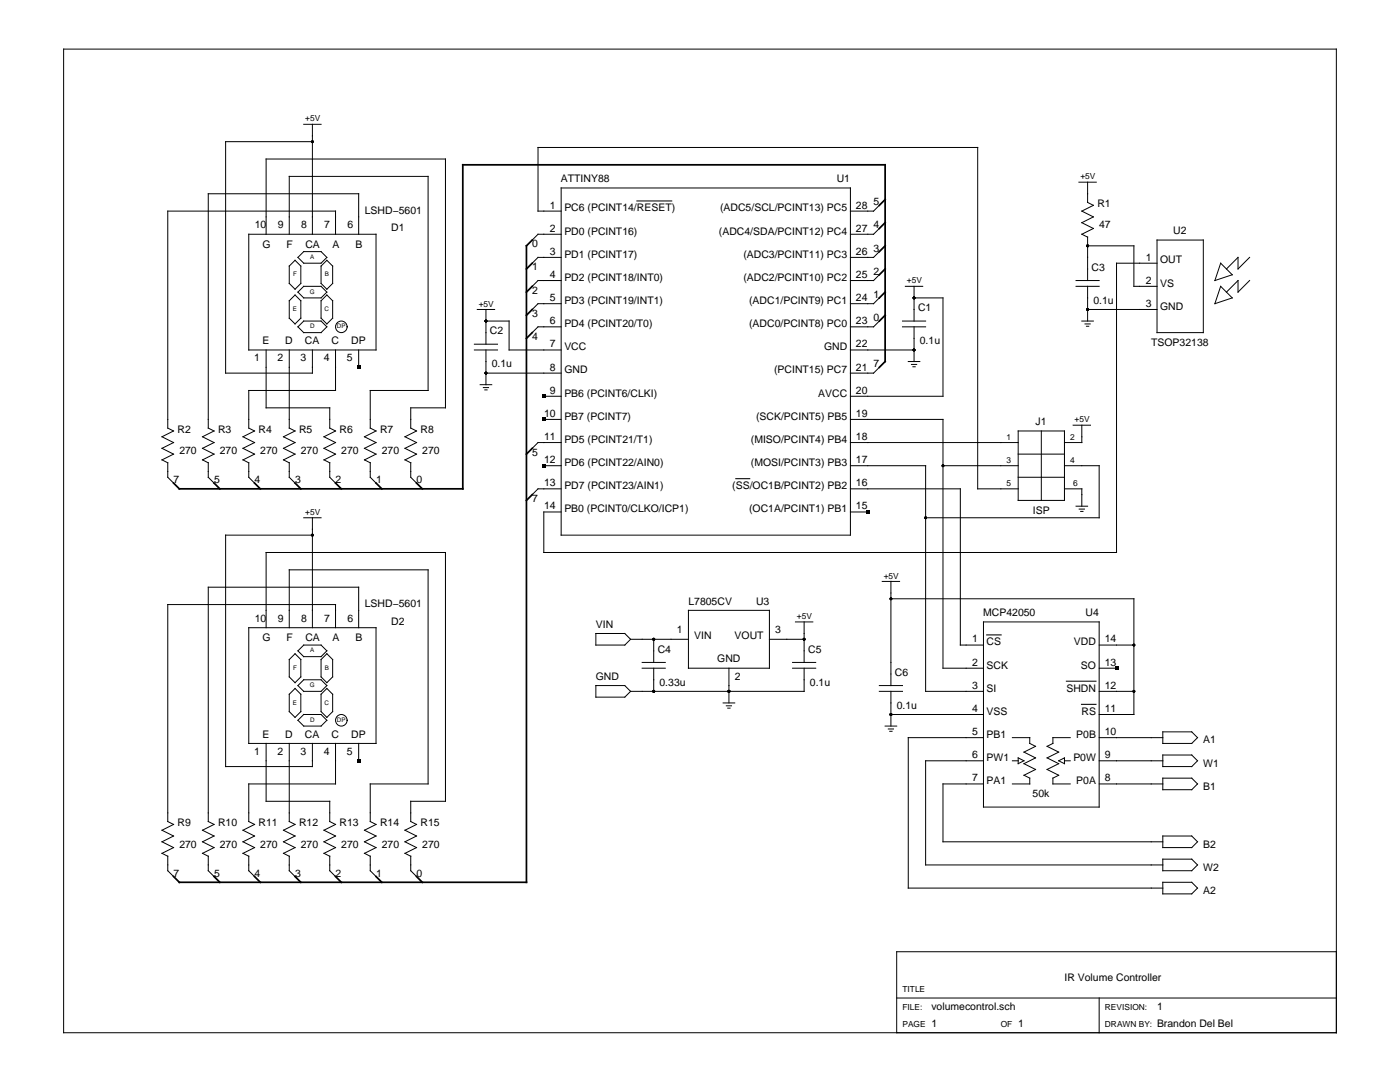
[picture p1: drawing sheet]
<svg xmlns="http://www.w3.org/2000/svg" width="279mm" height="216mm" viewBox="0 0 279 216" stroke-linecap="round" stroke-linejoin="round" font-family="sans-serif">
<g fill="none" stroke="#000" stroke-width=".2">
<path d="M12.7 9.8h254v196.3h-254zM60.6 24.8h3.5M62.3 28.3h-17.3v46.2h17.3v-4.7M62.3 24.8v21.9M112 37.5h57.7v69.3h-57.7zM215.3 36.4h3.5M217.1 36.4v4l1.1 .6-2.3 1.1 2.3 1.2-2.3 1.1 2.3 1.2-2.3 1.1 1.2 .6v8.7M49.6 46.7h25.4v23.1h-25.4zM53.1 46.7v-15h35.8v49.7h-6.9v4l1.1 .6-2.3 1.2 2.3 1.1-2.3 1.2 2.3 1.1-2.3 1.2 1.2 .5M57.7 46.7v-11.5h27.7v42.7h-11.5v7.5l1.1 .6-2.3 1.2 2.3 1.1-2.3 1.2 2.3 1.1-2.3 1.2 1.2 .5M58.9 51.9l1.1 1.2v3.5l-1.1 1.1-1.2-1.1v-3.5zM59.5 58.3l1.1-1.2h3.5l1.1 1.2-1.1 1.1h-3.5z"/>
<path d="M59.5 51.4l1.1-1.2h3.5l1.1 1.2-1.1 1.1h-3.5zM65.2 51.9l1.2 1.2v3.5l-1.2 1.1-1.1-1.1v-3.5zM67 46.7v-4.6h-33.5v43.3l1.1 .6-2.3 1.2 2.3 1.1-2.3 1.2 2.3 1.1-2.3 1.2 1.2 .5M71.6 46.7v-8h-30v46.7l1.1 .6-2.3 1.2 2.3 1.1-2.3 1.2 2.3 1.1-2.3 1.2 1.2 .5M112 42.1h-4.6v-12.7h87.7v68.1h8.1M112 46.7h-4.6l-1.2 1.2M112 51.4h-4.6l-1.2 1.1M112 56h-4.6l-1.2 1.1M175.5 41l-1.2 1.1h-4.6M175.5 45.6l-1.2 1.1h-4.6M175.5 50.2l-1.2 1.2h-4.6M175.5 54.8l-1.2 1.2h-4.6"/>
<path d="M175.5 59.4l-1.2 1.2h-4.6M180.7 57.1h3.5M182.4 59.4h5.8v19.7h-18.5M182.4 57.1v7M214.7 56h4.7M214.7 57.1h4.7M217.1 49.1h9.2v8h4.6M217.1 57.1v7M230.9 52.5h-8.1v57.7h-114.3v-8h3.5M230.9 47.9h9.2v18.5h-9.2zM243.6 52.5l2.3 2.3-3.4 1.2zM243.6 57.1l2.3 2.3-3.4 1.2z"/>
<path d="M249.4 51.4l-2.3 2.3v-2.3l-2.3 2.3M249.4 56l-2.3 2.3v-2.3l-2.3 2.3M53.1 69.8v11.6h12.7v4l1.2 .6-2.3 1.2 2.3 1.1-2.3 1.2 2.3 1.1-2.3 1.2 1.1 .5M57.7 69.8v15.6l1.2 .6-2.3 1.2 2.3 1.1-2.3 1.2 2.3 1.1-2.3 1.2 1.1 .5M57.7 60l1.2-1.1 1.1 1.1v3.5l-1.1 1.1-1.2-1.1zM59.5 65.2l1.1-1.1h3.5l1.1 1.1-1.1 1.2h-3.5zM64.1 60l1.1-1.1 1.2 1.1v3.5l-1.2 1.1-1.1-1.1zM67 69.8v8.1h-17.4v7.5l1.2 .6-2.3 1.2 2.3 1.1-2.3 1.2 2.3 1.1-2.3 1.2 1.1 .5M71.6 69.8v3.5M94.7 69.8h4.6M94.7 68.7h4.6M95.3 61.8h3.4"/>
<path d="M95.8 76.8h2.3M96.5 77.3h1M96.8 77.8h.4M97 64.1h4.6v5.7h10.4M97 74.5h15M97 61.8v6.9M97 69.8v7M108.5 79.1h3.5M112 60.6h-4.6l-1.2 1.2M112 65.2h-4.6l-1.2 1.2M169.7 69.8h12.7M175.5 64.1l-1.2 1.1h-4.6"/>
<path d="M175.5 73.3l-1.2 1.2h-4.6M180.1 65.2h4.6M180.1 64.1h4.6M181.3 72.1h2.3M181.9 72.7h1M182.2 73.2h.4M182.4 65.2v6.9M215.9 64.1h2.3M216.5 64.6h1.1M216.8 65.1h.5M217.1 61.8h13.8M33.5 92.3v2.9l1.1 1.2"/>
<path d="M41.6 92.3v2.9l1.1 1.2M49.6 92.3v2.9l1.2 1.2M57.7 92.3v2.9l1.2 1.2M65.8 92.3v2.9l1.2 1.2M73.9 92.3v2.9l1.1 1.2M82 92.3v2.9l1.1 1.2M108.5 92.9h3.5M108.5 83.7h3.5M112 88.3h-4.6l-1.2 1.2M112 97.5h-4.6l-1.2 1.2M169.7 88.3h33.5M169.7 92.9h15v45.1h11.6"/>
<path d="M169.7 97.5h22v31.2h4.6M169.7 83.7h18.5v49.6h8.1M188.2 92.9h15M203.2 95.2h9.2M203.2 90.6h9.2M203.2 86h9.2v13.9h-9.2zM207.8 86v13.9M212.4 92.9h7v10.4h-34.7M212.4 97.5h3.5v3.5M214.2 84.8h3.4M215.9 84.8v3.5h-3.5M60.6 103.3h3.5"/>
<path d="M62.3 106.8h-17.3v46.2h17.3v-4.7M62.3 103.3v22M169.7 102.2h3.5M176.1 116h3.4M177.8 119.5h48.5v23.1h-6.9M177.8 116v20.8M214.7 101h2.4M215.4 101.6h1M215.7 102h.4M49.6 125.3h25.4v23h-25.4zM53.1 125.3v-15.1h35.8v49.7h-6.9v4l1.1 .6-2.3 1.2 2.3 1.1-2.3 1.2 2.3 1.1-2.3 1.2 1.2 .6v2.8l1.1 1.2M57.7 125.3v-11.6h27.7v42.7h-11.5v7.5l1.1 .6-2.3 1.2 2.3 1.1-2.3 1.2 2.3 1.1-2.3 1.2 1.2 .6v2.8l1.1 1.2"/>
<path d="M57.7 131.6l1.2-1.2 1.1 1.2v3.5l-1.1 1.1-1.2-1.1zM58.9 137.4l1.1 1.1v3.5l-1.1 1.1-1.2-1.1v-3.5zM59.5 136.8l1.1-1.2h3.5l1.1 1.2-1.1 1.2h-3.5zM59.5 129.9l1.1-1.2h3.5l1.1 1.2-1.1 1.1h-3.5zM64.1 131.6l1.1-1.2 1.2 1.2v3.5l-1.2 1.1-1.1-1.1zM64.1 138.5l1.1-1.1 1.2 1.1v3.5l-1.2 1.1-1.1-1.1zM67 125.3v-4.7h-33.5v43.3l1.1 .6-2.3 1.2 2.3 1.1-2.3 1.2 2.3 1.1-2.3 1.2 1.2 .6v2.8l1.1 1.2M71.6 125.3v-8.1h-30v46.7l1.1 .6-2.3 1.2 2.3 1.1-2.3 1.2 2.3 1.1-2.3 1.2 1.2 .6v2.8l1.1 1.2M118.9 126.4h5.8l1.1 1.2-1.1 1.1h-5.8zM118.9 136.8h5.8l1.1 1.2-1.1 1.1h-5.8zM125.8 127.6h11.6M128.2 132.2h4.6"/>
<path d="M128.2 133.3h4.6M130.5 127.6v4.6M130.5 133.3v4.7M137.4 121.8h16.2v11.5h-16.2zM145.5 133.3v7M153.6 127.6h6.9M158.2 132.2h4.6M158.2 133.3h4.6M158.8 124.1h3.4M160.5 124.1v8.1M160.5 133.3v4.7h-34.7M175.5 138h4.6"/>
<path d="M175.5 136.8h4.6M177.8 138v6.9M196.3 124.1h23.1v36.9h-23.1zM219.4 133.3h3.4M219.4 138h6.9M219.4 128.7h6.9M53.1 148.3v11.6h12.7v4l1.2 .6-2.3 1.2 2.3 1.1-2.3 1.2 2.3 1.1-2.3 1.2 1.1 .6v2.8l1.2 1.2M57.7 148.3v15.6l1.2 .6-2.3 1.2 2.3 1.1-2.3 1.2 2.3 1.1-2.3 1.2 1.1 .6v2.8l1.2 1.2M59.5 143.7l1.1-1.1h3.5l1.1 1.1-1.1 1.2h-3.5zM67 148.3v8.1h-17.4v7.5l1.2 .6-2.3 1.2 2.3 1.1-2.3 1.2 2.3 1.1-2.3 1.2 1.1 .6v2.8l1.2 1.2M71.6 148.3v3.5M144.3 140.3h2.3"/>
<path d="M145 140.8h1M145.2 141.3h.5M176.6 144.9h2.4M177.3 145.5h1M177.6 145.9h.4M177.8 142.6h18.5M196.3 156.4h-8.1v11.6h43.9M196.3 147.2h-15v30h50.8M196.3 151.8h-11.6v20.8h47.4M202 147.2h3.5v1.1l1.2 .6-2.3 1.2 2.3 1.1-2.3 1.2 2.3 1.1-2.3 1.2 1.1 .6v1.1h-3.5M202 151.8h1.2M203.2 151.2l1.2 .6-1.2 .6z"/>
<path d="M211.3 151.8l1.1-.6v1.2zM212.4 151.8h1.2M213.6 147.2h-3.5v1.1l-1.1 .6 2.3 1.2-2.3 1.1 2.3 1.2-2.3 1.1 2.3 1.2-1.2 .6v1.1h3.5M219.4 147.2h12.7M219.4 151.8h12.7M219.4 156.4h12.7M232.1 146h5.7l1.2 1.2-1.2 1.1h-5.7zM232.1 150.7h5.7l1.2 1.1-1.2 1.2h-5.7zM232.1 155.3h5.7l1.2 1.1-1.2 1.2h-5.7zM232.1 166.8h5.7l1.2 1.2-1.2 1.1h-5.7zM232.1 171.4h5.7l1.2 1.2-1.2 1.1h-5.7zM232.1 176.1h5.7l1.2 1.1-1.2 1.2h-5.7z"/>
<path d="M179 199.1h87.7M219.4 199.1v7M266.7 189.9h-87.7v16.2"/>
<circle cx="68.1" cy="65.2" r="1.15"/>
<circle cx="68.1" cy="143.7" r="1.15"/>
</g>
<path d="M127.1 40.1h7M146.8 95.5h2.8M196.9 126.7h2.9M212.8 135.9h5.9M215.8 140.5h2.9" fill="none" stroke="#000" stroke-width=".21"/>
<g fill="#000">
<path d="M71.2 73h.7v.6h-.7zM108.2 78.7h.7v.7h-.7zM108.2 83.3h.7v.7h-.7zM108.2 92.6h.7v.7h-.7zM172.8 101.8h.7v.7h-.7zM222.5 133h.7v.7h-.7zM71.2 151.5h.7v.7h-.7z"/>
<circle cx="62.3" cy="28.3" r=".29"/>
<circle cx="182.4" cy="59.4" r=".29"/>
<circle cx="217.1" cy="49.1" r=".29"/>
<circle cx="97" cy="74.5" r=".29"/>
<circle cx="97" cy="64.1" r=".29"/>
<circle cx="182.4" cy="69.8" r=".29"/>
<circle cx="217.1" cy="61.8" r=".29"/>
<circle cx="188.2" cy="92.9" r=".29"/>
<circle cx="62.3" cy="106.8" r=".29"/>
<circle cx="177.8" cy="119.5" r=".29"/>
<circle cx="184.7" cy="103.3" r=".29"/>
<circle cx="130.5" cy="138" r=".29"/>
<circle cx="130.5" cy="127.6" r=".29"/>
<circle cx="145.5" cy="138" r=".29"/>
<circle cx="160.5" cy="127.6" r=".29"/>
<circle cx="226.3" cy="128.7" r=".29"/>
<circle cx="226.3" cy="138" r=".29"/>
<circle cx="177.8" cy="142.6" r=".29"/>
</g>
<g fill="none" stroke="#000" stroke-width=".35">
<path d="M176.6 39.8l-1.1 1.2M106.2 47.9l-1.1 1.2v127h-69.3l-1.2-1.2M106.2 52.5l-1.1 1.2M106.2 57.1l-1.1 1.2M176.6 44.4l-1.1 1.2M176.6 49.1l-1.1 1.1M176.6 53.7l-1.1 1.1M176.6 58.3l-1.1 1.1M106.2 61.8l-1.1 1.1M106.2 66.4l-1.1 1.1M175.5 73.3l1.1-1.2v-39.2h-84.2v64.6h-56.6l-1.2-1.1M176.6 62.9l-1.1 1.2"/>
<path d="M42.7 96.4l1.2 1.1M50.8 96.4l1.2 1.1M58.9 96.4l1.1 1.1M67 96.4l1.1 1.1M75 96.4l1.2 1.1M83.1 96.4l1.2 1.1M106.2 89.5l-1.1 1.1M106.2 98.7l-1.1 1.2M42.7 174.9l1.2 1.2M50.8 174.9l1.2 1.2M58.9 174.9l1.1 1.2M67 174.9l1.1 1.2"/>
<path d="M75 174.9l1.2 1.2M83.1 174.9l1.2 1.2"/>
</g>
<g font-size="2.1">
<text x="109.7" y="41.6">1</text>
<text x="111.9" y="36.4">ATTINY88</text>
<text x="167" y="36.4">U1</text>
<text x="170.8" y="41.6">28</text>
<text x="174.3" y="41">5</text>
<text x="219" y="41.3">R1</text>
<text x="50.9" y="45.5">10</text>
<text x="55.5" y="45.5">9</text>
<text x="60.1" y="45.5">8</text>
<text x="64.7" y="45.5">7</text>
<text x="69.3" y="45.5">6</text>
<text x="72.8" y="42.7">LSHD−5601</text>
<text x="78.1" y="46.1">D1</text>
<text x="109.7" y="46.2">2</text>
<text x="112.6" y="42.2">PC6 (PCINT14/RESET)</text>
<text x="112.6" y="46.8">PD0 (PCINT16)</text>
<text x="143.5" y="46.8">(ADC4/SDA/PCINT12) PC4</text>
<text x="143.7" y="42.2">(ADC5/SCL/PCINT13) PC5</text>
<text x="170.8" y="46.2">27</text>
<text x="174.3" y="45.6">4</text>
<text x="219.4" y="45.6">47</text>
<text x="234.1" y="46.7">U2</text>
<text x="52.4" y="49.4">G</text>
<text x="57.1" y="49.4">F</text>
<text x="61" y="49.4">CA</text>
<text x="66.3" y="49.4">A</text>
<text x="70.9" y="49.4">B</text>
<text x="106.2" y="49.4">0</text>
<text x="106.2" y="54">1</text>
<text x="109.7" y="50.8">3</text>
<text x="112.6" y="51.4">PD1 (PCINT17)</text>
<text x="148.4" y="51.4">(ADC3/PCINT11) PC3</text>
<text x="170.8" y="50.8">26</text>
<text x="174.3" y="50.2">3</text>
<text x="228.7" y="52">1</text>
<text x="231.5" y="52.6">OUT</text>
<text x="106.2" y="58.6">2</text>
<text x="109.7" y="55.5">4</text>
<text x="112.6" y="56">PD2 (PCINT18/INT0)</text>
<text x="148.4" y="56">(ADC2/PCINT10) PC2</text>
<text x="170.8" y="55.5">25</text>
<text x="174.3" y="54.8">2</text>
<text x="174.3" y="59.4">1</text>
<text x="217.9" y="54">C3</text>
<text x="228.7" y="56.6">2</text>
<text x="231.5" y="57.2">VS</text>
<text x="106.2" y="63.2">3</text>
<text x="109.7" y="60.1">5</text>
<text x="109.7" y="64.7">6</text>
<text x="112.6" y="60.7">PD3 (PCINT19/INT1)</text>
<text x="112.6" y="65.3">PD4 (PCINT20/T0)</text>
<text x="149.5" y="60.7">(ADC1/PCINT9) PC1</text>
<text x="149.5" y="65.3">(ADC0/PCINT8) PC0</text>
<text x="170.8" y="60.1">24</text>
<text x="170.8" y="64.7">23</text>
<text x="174.3" y="64.1">0</text>
<text x="183.2" y="62.1">C1</text>
<text x="218.2" y="60.6">0.1u</text>
<text x="228.7" y="61.2">3</text>
<text x="231.5" y="61.8">GND</text>
<text x="52.4" y="68.7">E</text>
<text x="56.9" y="68.7">D</text>
<text x="60.8" y="68.7">CA</text>
<text x="66.2" y="68.7">C</text>
<text x="70.1" y="68.7">DP</text>
<text x="97.8" y="66.7">C2</text>
<text x="106.2" y="67.8">4</text>
<text x="109.7" y="69.3">7</text>
<text x="112.6" y="69.9">VCC</text>
<text x="164.5" y="69.9">GND</text>
<text x="170.8" y="69.3">22</text>
<text x="183.6" y="68.7">0.1u</text>
<text x="229.7" y="69">TSOP32138</text>
<text x="50.7" y="72.1">1</text>
<text x="55.4" y="72.1">2</text>
<text x="60" y="72.1">3</text>
<text x="64.6" y="72.1">4</text>
<text x="69.2" y="72.1">5</text>
<text x="98.1" y="73.3">0.1u</text>
<text x="109.7" y="73.9">8</text>
<text x="112.6" y="74.5">GND</text>
<text x="154.5" y="74.5">(PCINT15) PC7</text>
<text x="170.8" y="73.9">21</text>
<text x="174.3" y="73.3">7</text>
<text x="108.6" y="83.2">10</text>
<text x="109.7" y="78.6">9</text>
<text x="112.6" y="79.1">PB6 (PCINT6/CLKI)</text>
<text x="112.6" y="83.7">PB7 (PCINT7)</text>
<text x="150.9" y="83.7">(SCK/PCINT5) PB5</text>
<text x="163.3" y="79.1">AVCC</text>
<text x="170.8" y="83.2">19</text>
<text x="170.8" y="78.6">20</text>
<text x="35.4" y="86.3">R2</text>
<text x="43.5" y="86.3">R3</text>
<text x="51.6" y="86.3">R4</text>
<text x="59.7" y="86.3">R5</text>
<text x="67.8" y="86.3">R6</text>
<text x="75.8" y="86.3">R7</text>
<text x="83.9" y="86.3">R8</text>
<text x="108.6" y="87.8">11</text>
<text x="112.6" y="88.4">PD5 (PCINT21/T1)</text>
<text x="149.9" y="88.4">(MISO/PCINT4) PB4</text>
<text x="170.8" y="87.8">18</text>
<text x="206.7" y="84.8">J1</text>
<text x="35.8" y="90.6">270</text>
<text x="43.9" y="90.6">270</text>
<text x="52" y="90.6">270</text>
<text x="60" y="90.6">270</text>
<text x="68.1" y="90.6">270</text>
<text x="76.2" y="90.6">270</text>
<text x="84.3" y="90.6">270</text>
<text x="106.2" y="90.9">5</text>
<text x="108.6" y="92.4">12</text>
<text x="112.6" y="93">PD6 (PCINT22/AIN0)</text>
<text x="149.9" y="93">(MOSI/PCINT3) PB3</text>
<text x="170.8" y="92.4">17</text>
<text x="34.6" y="96.4">7</text>
<text x="42.7" y="96.4">5</text>
<text x="50.8" y="96.4">4</text>
<text x="58.9" y="96.4">3</text>
<text x="67" y="96.4">2</text>
<text x="75" y="96.4">1</text>
<text x="83.1" y="96.4">0</text>
<text x="106.2" y="100.2">7</text>
<text x="108.6" y="97">13</text>
<text x="108.6" y="101.6">14</text>
<text x="112.6" y="97.6">PD7 (PCINT23/AIN1)</text>
<text x="146.1" y="97.6">(SS/OC1B/PCINT2) PB2</text>
<text x="170.8" y="97">16</text>
<text x="170.8" y="101.6">15</text>
<text x="112.6" y="102.2">PB0 (PCINT0/CLKO/ICP1)</text>
<text x="149.5" y="102.2">(OC1A/PCINT1) PB1</text>
<text x="206.1" y="102.5">ISP</text>
<text x="50.9" y="124">10</text>
<text x="55.5" y="124">9</text>
<text x="60.1" y="124">8</text>
<text x="64.7" y="124">7</text>
<text x="69.3" y="124">6</text>
<text x="72.8" y="121.2">LSHD−5601</text>
<text x="78.1" y="124.6">D2</text>
<text x="118.9" y="125.3">VIN</text>
<text x="137.4" y="120.6">L7805CV</text>
<text x="150.9" y="120.6">U3</text>
<text x="196.2" y="122.9">MCP42050</text>
<text x="216.6" y="122.9">U4</text>
<text x="52.4" y="127.9">G</text>
<text x="57.1" y="127.9">F</text>
<text x="61" y="127.9">CA</text>
<text x="66.3" y="127.9">A</text>
<text x="70.9" y="127.9">B</text>
<text x="131.3" y="130.2">C4</text>
<text x="135.1" y="126.4">1</text>
<text x="138.5" y="127.6">VIN</text>
<text x="146.6" y="127.6">VOUT</text>
<text x="154.7" y="126.4">3</text>
<text x="161.3" y="130.2">C5</text>
<text x="194" y="128.2">1</text>
<text x="196.9" y="128.8">CS</text>
<text x="214.3" y="128.8">VDD</text>
<text x="220.5" y="128.2">14</text>
<text x="118.9" y="135.6">GND</text>
<text x="131.6" y="136.8">0.33u</text>
<text x="143.2" y="132.2">GND</text>
<text x="146.6" y="135.6">2</text>
<text x="161.6" y="136.8">0.1u</text>
<text x="178.6" y="134.9">C6</text>
<text x="194" y="132.8">2</text>
<text x="194" y="137.4">3</text>
<text x="196.9" y="133.4">SCK</text>
<text x="215.7" y="133.4">SO</text>
<text x="220.5" y="132.8">13</text>
<text x="220.5" y="137.4">12</text>
<text x="179" y="141.4">0.1u</text>
<text x="194" y="142.1">4</text>
<text x="196.9" y="138">SI</text>
<text x="196.9" y="142.6">VSS</text>
<text x="212.8" y="138">SHDN</text>
<text x="215.8" y="142.6">RS</text>
<text x="220.5" y="142.1">11</text>
<text x="52.4" y="147.2">E</text>
<text x="56.9" y="147.2">D</text>
<text x="60.8" y="147.2">CA</text>
<text x="66.2" y="147.2">C</text>
<text x="70.1" y="147.2">DP</text>
<text x="194" y="146.7">5</text>
<text x="196.9" y="147.2">PB1</text>
<text x="214.8" y="147.2">P0B</text>
<text x="220.5" y="146.7">10</text>
<text x="240.1" y="148.3">A1</text>
<text x="50.7" y="150.6">1</text>
<text x="55.4" y="150.6">2</text>
<text x="60" y="150.6">3</text>
<text x="64.6" y="150.6">4</text>
<text x="69.2" y="150.6">5</text>
<text x="194" y="151.3">6</text>
<text x="194" y="155.9">7</text>
<text x="196.9" y="151.9">PW1</text>
<text x="214.2" y="151.9">P0W</text>
<text x="220.5" y="155.9">8</text>
<text x="220.5" y="151.3">9</text>
<text x="240.1" y="153">W1</text>
<text x="196.9" y="156.5">PA1</text>
<text x="206.1" y="159.1">50k</text>
<text x="214.8" y="156.5">P0A</text>
<text x="240.1" y="157.6">B1</text>
<text x="35.4" y="164.8">R9</text>
<text x="43.5" y="164.8">R10</text>
<text x="51.6" y="164.8">R11</text>
<text x="59.7" y="164.8">R12</text>
<text x="67.8" y="164.8">R13</text>
<text x="75.8" y="164.8">R14</text>
<text x="83.9" y="164.8">R15</text>
<text x="35.8" y="169.1">270</text>
<text x="43.9" y="169.1">270</text>
<text x="52" y="169.1">270</text>
<text x="60" y="169.1">270</text>
<text x="68.1" y="169.1">270</text>
<text x="76.2" y="169.1">270</text>
<text x="84.3" y="169.1">270</text>
<text x="240.1" y="169.1">B2</text>
<text x="240.1" y="173.7">W2</text>
<text x="34.6" y="174.9">7</text>
<text x="42.7" y="174.9">5</text>
<text x="50.8" y="174.9">4</text>
<text x="58.9" y="174.9">3</text>
<text x="67" y="174.9">2</text>
<text x="75" y="174.9">1</text>
<text x="83.1" y="174.9">0</text>
<text x="240.1" y="178.4">A2</text>
<text x="212.4" y="195.7">IR Volume Controller</text>
<text x="185.9" y="201.5">volumecontrol.sch</text>
<text x="230.9" y="201.5">1</text>
<text x="185.9" y="204.9">1</text>
<text x="203.2" y="204.9">1</text>
<text x="230.9" y="204.9">Brandon Del Bel</text>
</g>
<g font-size="1.7">
<text x="60.9" y="24.2">+5V</text>
<text x="215.6" y="35.8">+5V</text>
<text x="181" y="56.6">+5V</text>
<text x="95.5" y="61.2">+5V</text>
<text x="200.9" y="87.7">1</text>
<text x="213.6" y="87.7">2</text>
<text x="214.5" y="84.3">+5V</text>
<text x="200.9" y="92.3">3</text>
<text x="213.6" y="92.3">4</text>
<text x="200.9" y="97">5</text>
<text x="214.2" y="97">6</text>
<text x="60.9" y="102.7">+5V</text>
<text x="176.4" y="115.4">+5V</text>
<text x="159" y="123.5">+5V</text>
<text x="180.1" y="198">TITLE</text>
<text x="180.1" y="201.5">FILE:</text>
<text x="220.5" y="201.5">REVISION:</text>
<text x="180.1" y="204.9">PAGE</text>
<text x="199.7" y="204.9">OF</text>
<text x="220.5" y="204.9">DRAWN BY:</text>
</g>
<g font-size="1.3">
<text x="61.9" y="51.7">A</text>
<text x="58.5" y="55.1">F</text>
<text x="61.9" y="58.6">G</text>
<text x="64.8" y="55.1">B</text>
<text x="58.5" y="62.1">E</text>
<text x="61.9" y="65.5">D</text>
<text x="64.8" y="62.1">C</text>
<text x="67.2" y="65.5">DP</text>
<text x="61.9" y="130.2">A</text>
<text x="58.5" y="133.7">F</text>
<text x="61.9" y="137.1">G</text>
<text x="64.8" y="133.7">B</text>
<text x="58.5" y="140.6">E</text>
<text x="64.8" y="140.6">C</text>
<text x="61.9" y="144">D</text>
<text x="67.2" y="144">DP</text>
</g>
</svg>
